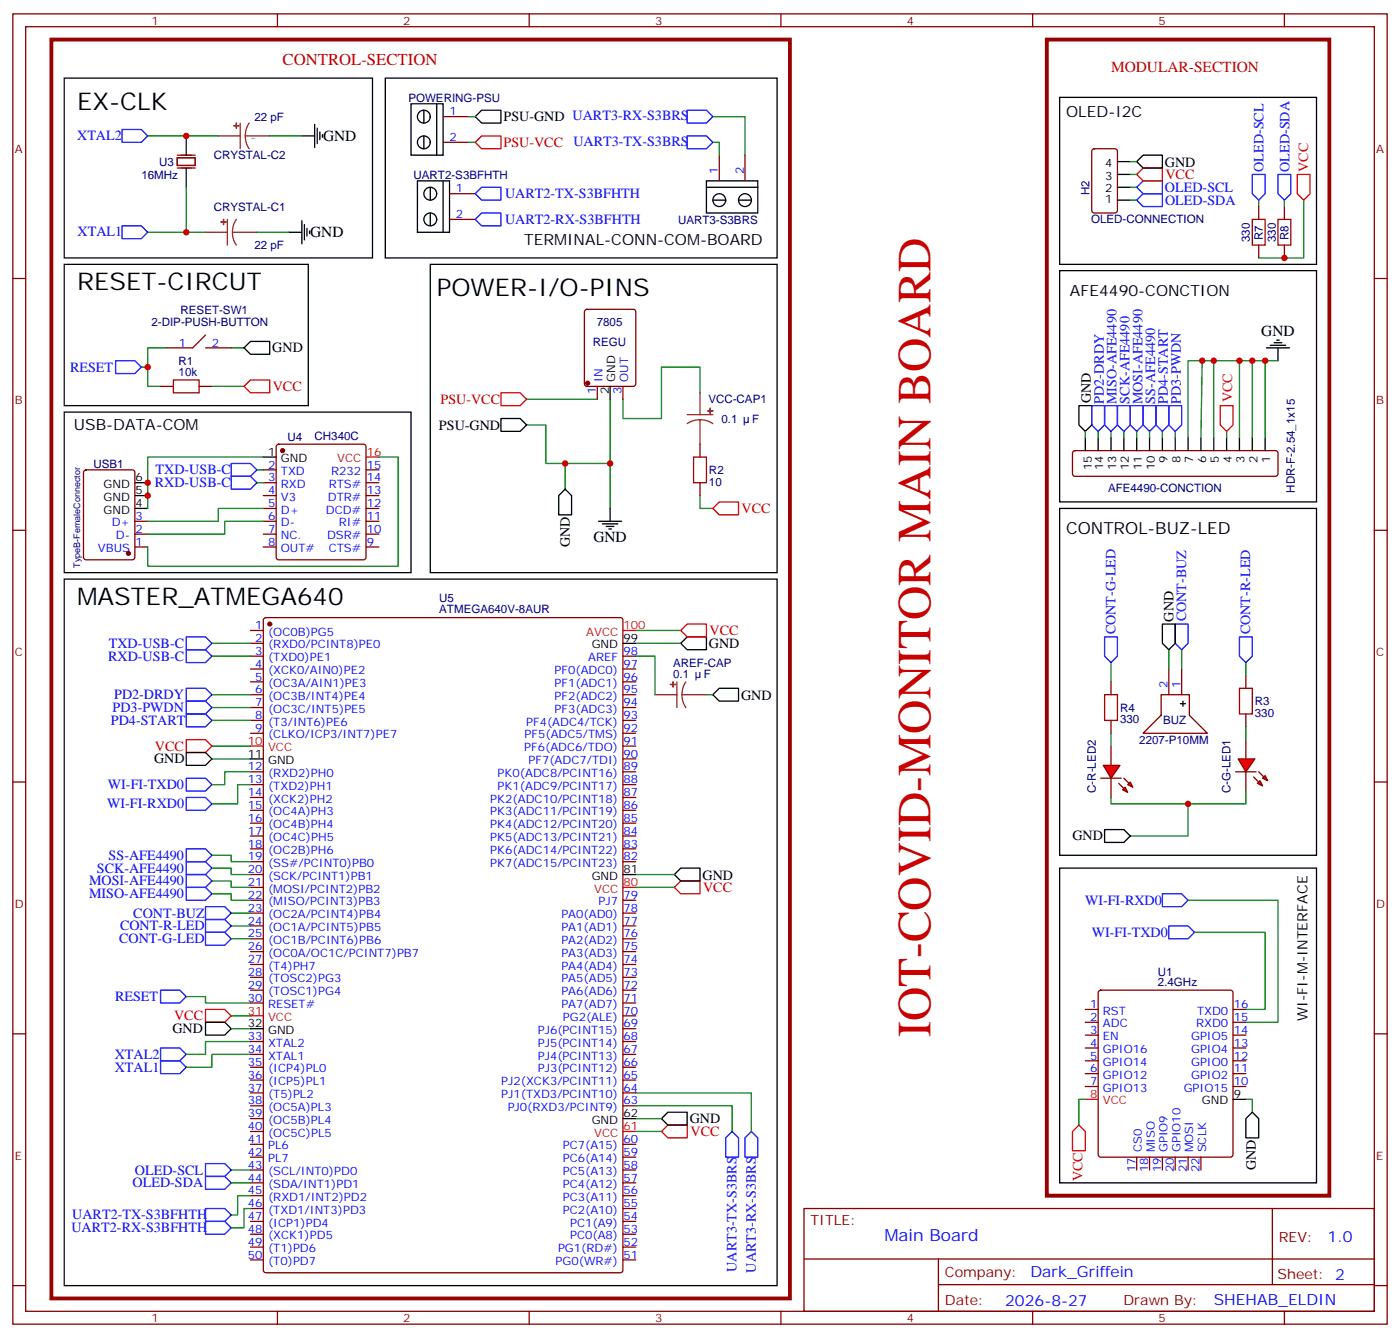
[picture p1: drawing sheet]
<svg xmlns="http://www.w3.org/2000/svg" width="385mm" height="367mm" viewBox="0 0 385 367" stroke-linecap="round" stroke-linejoin="round" font-family="sans-serif">
<g fill="none" stroke="#870000" stroke-width=".35">
<path d="M3.5 3.8h377.5v359.8h-377.5zM7.1 7.3h370.4v352.8h-370.4zM76.2 3.8v3.5M145.3 3.8v3.5M214.5 3.8v3.5M283.6 3.8v3.5M352.8 3.8v3.5M3.5 76.5h3.6M377.5 76.5h3.5M3.5 145.6h3.6M377.5 145.6h3.5M68.8 173.1h3.5"/>
<path d="M68.8 176.7h3.5M72.6 169.8l.4-.2h97.4a.71 .71 0 0 1 .7 .7l-.1 178.8-.6 .4h-97.4l-.5-.2-.2-.5v-178.5zM68.8 180.2h3.5M68.8 183.7h3.5M68.8 187.3h3.5M68.8 190.8h3.5M68.8 194.3h3.5M68.8 197.8h3.5M171.1 180.2h3.5M171.1 183.7h3.5M171.1 187.3h3.5M171.1 190.8h3.5"/>
<path d="M171.1 194.3h3.5M171.1 197.8h3.5M318.9 190.8h7.8v5.6l4.9 5h-17.6l4.9-5zM321 183.7v7.1M324.6 183.7v7.1M3.5 214.8h3.6M68.8 201.4h3.5M68.8 211.9h3.5M68.8 215.5h3.5M68.8 219h3.5M171.1 201.4h3.5M171.1 211.9h3.5"/>
<path d="M171.1 215.5h3.5M171.1 219h3.5M171.1 208.4h3.5M171.1 204.9h3.5M377.5 214.8h3.5M68.8 222.5h3.5M68.8 226.1h3.5M68.8 229.6h3.5M68.8 233.1h3.5M68.8 236.6h3.5M171.1 222.5h3.5M171.1 226.1h3.5"/>
<path d="M171.1 229.6h3.5M171.1 233.1h3.5M171.1 236.6h3.5M68.8 240.2h3.5M68.8 243.7h3.5M68.8 247.2h3.5M68.8 250.8h3.5M68.8 254.3h3.5M68.8 257.8h3.5M171.1 247.2h3.5M171.1 250.8h3.5M171.1 254.3h3.5"/>
<path d="M171.1 257.8h3.5M68.8 261.3h3.5M68.8 264.9h3.5M68.8 268.4h3.5M68.8 271.9h3.5M68.8 275.4h3.5M171.1 261.3h3.5M171.1 264.9h3.5M171.1 268.4h3.5M171.1 271.9h3.5M171.1 275.4h3.5M171.1 279h3.5"/>
<path d="M298.1 277.2h3.5M301.9 272.1l.4-.2h35.7a.71 .71 0 0 1 .7 .7v44.5l-.3 .5-.4 .2h-35.7l-.5-.3-.2-.4v-44.5zM338.7 277.2h3.5M3.5 283.9h3.6M68.8 286h3.5M68.8 289.6h3.5M68.8 293.1h3.5M68.8 296.6h3.5M171.1 286h3.5M171.1 289.6h3.5M171.1 293.1h3.5M171.1 296.6h3.5"/>
<path d="M171.1 282.5h3.5M298.1 280.7h3.5M298.1 284.3h3.5M298.1 287.8h3.5M298.1 291.3h3.5M298.1 294.9h3.5M298.1 298.4h3.5M338.7 280.7h3.5M338.7 284.3h3.5M338.7 287.8h3.5M338.7 291.3h3.5M338.7 294.9h3.5"/>
<path d="M338.7 298.4h3.5M377.5 283.9h3.5M68.8 300.1h3.5M68.8 303.7h3.5M68.8 307.2h3.5M68.8 310.7h3.5M68.8 314.3h3.5M68.8 317.8h3.5M171.1 300.1h3.5M171.1 303.7h3.5M171.1 314.3h3.5M171.1 317.8h3.5"/>
<path d="M312.2 317.8v3.5M315.7 317.8v3.5M319.3 317.8v3.5M322.8 317.8v3.5M326.3 317.8v3.5M329.8 317.8v3.5M68.8 321.3h3.5M68.8 324.8h3.5M68.8 328.4h3.5M68.8 331.9h3.5M68.8 335.4h3.5M68.8 338.9h3.5"/>
<path d="M171.1 321.3h3.5M171.1 324.8h3.5M171.1 328.4h3.5M171.1 331.9h3.5M171.1 335.4h3.5M171.1 338.9h3.5M220.8 331.9h156.7v28.2h-156.7zM349.5 331.9v20.9M3.5 353.1h3.6M68.8 342.5h3.5M68.8 346h3.5M171.1 342.5h3.5"/>
<path d="M171.1 346h3.5M220.9 345.7h156.4M257.8 352.8h119.5M257.8 345.7v14.2M377.5 353.1h3.5M76.2 360.1v3.5M145.3 360.1v3.5M214.5 360.1v3.5M283.6 360.1v3.5M352.8 360.1v3.5"/>
</g>
<g fill="none" stroke="#000" stroke-width=".35">
<path d="M17.6 21.4h84.7v49.4h-84.7zM51.2 37.3v5.3M82.9 37.3h3.5M86.4 34.1v6.4M87.1 35.2v4.2M87.8 36.3v2.1M88.5 37v.7M51.2 46.1v5.3M79.4 63.8h3.5M82.9 60.6v6.4M83.6 61.7v4.2M84.3 62.7v2.1"/>
<path d="M85 63.4v.7M17.6 159h195.8v194.1h-195.8zM171.1 176.7h3.5M187 176.7l1.7-1.8h5.3v3.5h-5.3zM195.8 190.8l1.8-1.8h5.2v3.5h-5.2zM324.2 193.3h1.4M324.9 192.5v1.5M51.2 206.7h5.2l1.8 1.7-1.8 1.8h-5.2zM68.8 208.4h3.5M171.1 240.2h3.5M185.2 240.2l1.8-1.8h5.3v3.5h-5.3zM56.4 280.7h5.3l1.8 1.8-1.8 1.8h-5.3z"/>
<path d="M68.8 282.5h3.5M171.1 307.2h3.5M181.7 307.2l1.7-1.8h5.3v3.6h-5.3zM338.7 301.9h3.5"/>
</g>
<path d="M33.5 35.6h5.3l1.8 1.7-1.8 1.8h-5.3zM33.5 62h5.3l1.8 1.8-1.8 1.7h-5.3zM51.2 174.9h5.2l1.8 1.8-1.8 1.7h-5.2zM51.2 178.4h5.2l1.8 1.8-1.8 1.8h-5.2zM44.1 271.9h5.3l1.8 1.8-1.8 1.7h-5.3zM44.1 287.8h5.3l1.8 1.8-1.8 1.7h-5.3zM44.1 291.3h5.3l1.8 1.8-1.8 1.8h-5.3z" fill="none" stroke="#00f" stroke-width=".35"/>
<path d="M171.1 173.1h3.5M187 173.1l1.7-1.7h5.3v3.5h-5.3zM51.2 203.1h5.2l1.8 1.8-1.8 1.8h-5.2zM68.8 204.9h3.5M171.1 243.7h3.5M185.2 243.7l1.8-1.8h5.3v3.6h-5.3zM56.4 277.2h5.3l1.8 1.8-1.8 1.7h-5.3zM68.8 279h3.5M171.1 310.7h3.5M181.7 310.7l1.7-1.7h5.3v3.5h-5.3zM298.1 301.9h3.5" fill="none" stroke="#f00" stroke-width=".35"/>
<g fill="none" stroke="#008700" stroke-width=".35">
<path d="M40.6 37.3h19.4M74.1 37.3h8.8M51.2 51.4v12.4h-10.6M51.2 63.8h5.2M70.6 63.8h8.8M58.2 176.7h10.6M174.6 176.7h12.4M174.6 173.1h12.4M58.2 180.2h10.6M174.6 180.2h5.3v10.6M58.2 204.9h10.6M58.2 208.4h10.6"/>
<path d="M174.6 243.7h10.6M174.6 240.2h10.6M51.2 273.7h5.2v1.7h12.4M63.5 279h5.3M63.5 282.5h5.3M68.8 286h-12.4v3.6h-5.2M68.8 289.6h-10.6v3.5h-7M174.6 310.7h7.1M174.6 307.2h7.1"/>
</g>
<g fill="none" stroke="#8c2424" stroke-width=".35">
<path d="M60 37.3h6M66 33.8v7.1M67.4 37.3l.2 1.9 .8 1.7M67.4 37.3h6.7M68.4 33.8l-.8 1.7-.2 1.8M56.4 63.8h6M62.4 60.3v7M63.9 63.8l.2 1.8 .8 1.7M63.9 63.8h6.7M64.9 60.3l-.8 1.6-.2 1.9M179.9 190.8h6M185.9 187.3v7"/>
<path d="M187.3 190.8l.3 1.8 .8 1.7M187.3 190.8h6.7M188.4 187.3l-.8 1.6-.3 1.9"/>
</g>
<g fill="#8c2424" stroke="#8c2424" stroke-width=".35">
<path d="M184.9 187.3v1.4z"/>
<path d="M184.1 188h1.5z"/>
<path d="M64.9 33.8v1.4z"/>
<path d="M64.2 34.5h1.4z"/>
<path d="M61.4 60.3v1.4z"/>
<path d="M60.7 61h1.4z"/>
</g>
<path d="M48.7 43.3h4.9v2.1h-4.9zM48.7 42.6h4.9M48.7 46.1h4.9" fill="none" stroke="#871200" stroke-width=".35"/>
<circle cx="74.1" cy="171.4" r=".53" fill="#870000" stroke="#870000" stroke-width=".35"/>
<g fill="#f00" stroke="#870000" stroke-width=".35">
<path d="M340.1 208.4h4.6l-2.5 3.5z"/>
<path d="M339.4 211.9h5.6z"/>
</g>
<g fill="#870000" stroke="#870000" stroke-width=".35">
<path d="M345.7 211.9l1.4 1.5z"/>
<path d="M344.3 213.4l1.4 1.4z"/>
</g>
<g fill="#f00" stroke="#870000" stroke-width=".35">
<path d="M346.8 213.7l.7-.7 .7 1.4z"/>
<path d="M345.4 215.1l.7-.7 .7 1.4z"/>
</g>
<path d="M342.2 203.1v5.3M342.2 211.9v5.3" fill="none" stroke="#870000" stroke-width=".35"/>
<g fill="#f00" stroke="#870000" stroke-width=".35">
<path d="M303 210.2h4.6l-2.4 3.5z"/>
<path d="M302.3 213.7h5.7z"/>
</g>
<g fill="#870000" stroke="#870000" stroke-width=".35">
<path d="M308.7 213.7l1.4 1.4z"/>
<path d="M307.3 215.1l1.4 1.4z"/>
</g>
<g fill="#f00" stroke="#870000" stroke-width=".35">
<path d="M309.7 215.5l.7-.7 .7 1.4z"/>
<path d="M308.3 216.9l.7-.7 .7 1.4z"/>
</g>
<g fill="none" stroke="#870000" stroke-width=".35">
<path d="M121.7 39.1h7.1M121.7 32h7.1M123.5 53.2h7M197.6 42.6v7.1M204.6 42.6v7.1M300.1 41.1l.5-.2h5.6a.71 .71 0 0 1 .7 .7v16.5l-.7 .4h-5.6l-.5-.2-.2-.5v-16.2zM345.7 56.7v3.6M352.8 56.7v3.6M123.5 60.3h7M345.7 67.3v3.5M352.8 67.3v3.5M56.4 92l-3.5 3.5h-7"/>
<path d="M56.4 95.5h7.1M160.7 85.2l.5-.3h12.7a.71 .71 0 0 1 .7 .8v20l-.7 .4h-12.7l-.5-.2-.2-.5v-19.7zM44.1 106.1h3.5M54.7 106.1h3.5M164 106.1v3.5M171.1 106.1v3.5M23.2 129.3l.4-.3h12.7a.71 .71 0 0 1 .7 .8v23.5l-.7 .4h-12.7l-.5-.2-.2-.5v-23.2zM72.3 129h3.5M72.3 132.6h3.5M72.3 136.1h3.5M72.3 139.6h3.5M76.1 122.2l.5-.2h23.2a.71 .71 0 0 1 .7 .7v30.3l-.2 .5-.5 .2h-23.2l-.5-.2-.3-.5v-30.3z"/>
<path d="M100.5 129h3.6M100.5 132.6h3.6M100.5 136.1h3.6M100.5 139.6h3.6M192.3 122v3.5M192.3 132.6v3.5M294.8 124l.5-.2h55a.71 .71 0 0 1 .7 .7v5.6l-.2 .5-.5 .2h-55l-.5-.2-.2-.5v-5.6zM37 143.2h3.6M37 146.7h3.6M37 150.2h3.6M72.3 143.2h3.5M72.3 146.7h3.5"/>
<path d="M72.3 150.2h3.5M100.5 143.2h3.6M100.5 146.7h3.6M100.5 150.2h3.6M305.2 187.3v3.5M305.2 197.8v3.6M342.2 185.5v3.5M342.2 196.1v3.5M305.2 204.9v5.3M305.2 213.7v5.3"/>
</g>
<g fill="none" stroke="#00f" stroke-width=".35">
<path d="M188.7 30.3h5.3l1.8 1.7-1.8 1.8h-5.3zM188.7 37.3h5.3l1.8 1.8-1.8 1.8h-5.3zM132.3 58.5h5.3v3.5h-5.3l-1.8-1.7zM132.3 51.4h5.3v3.6h-5.3l-1.8-1.8zM312.2 51.4l1.8-1.7h5.3v3.5h-5.3zM312.2 55l1.8-1.8h5.3v3.5h-5.3zM344 47.9h3.5v5.3l-1.8 1.8-1.7-1.8zM351 47.9h3.5v5.3l-1.7 1.8-1.8-1.8zM31.7 99.1h5.3l1.8 1.7-1.8 1.8h-5.3zM299.9 111.4h3.5v5.3l-1.8 1.8-1.7-1.8zM303.4 111.4h3.5v5.3l-1.7 1.8-1.8-1.8zM306.9 111.4h3.5v5.3l-1.7 1.8-1.8-1.8z"/>
<path d="M310.4 111.4h3.6v5.3l-1.8 1.8-1.8-1.8zM314 111.4h3.5v5.3l-1.8 1.8-1.7-1.8zM317.5 111.4h3.5v5.3l-1.7 1.8-1.8-1.8zM321 111.4h3.6v5.3l-1.8 1.8-1.8-1.8zM63.5 127.3h5.3l1.8 1.7-1.8 1.8h-5.3zM63.5 130.8h5.3l1.8 1.8-1.8 1.7h-5.3zM303.4 174.9h3.5v5.3l-1.7 1.8-1.8-1.8zM322.8 171.4h3.5v5.3l-1.7 1.7-1.8-1.7zM340.4 174.9h3.6v5.3l-1.8 1.8-1.8-1.8zM51.2 189h5.2l1.8 1.8-1.8 1.8h-5.2zM51.2 192.5h5.2l1.8 1.8-1.8 1.8h-5.2zM51.2 196.1h5.2l1.8 1.7-1.8 1.8h-5.2z"/>
<path d="M51.2 213.7h5.2l1.8 1.8-1.8 1.7h-5.2zM51.2 219h5.2l1.8 1.8-1.8 1.7h-5.2zM51.2 233.1h5.2l1.8 1.8-1.8 1.7h-5.2zM51.2 236.6h5.2l1.8 1.8-1.8 1.8h-5.2zM51.2 240.2h5.2l1.8 1.7-1.8 1.8h-5.2zM51.2 243.7h5.2l1.8 1.8-1.8 1.7h-5.2zM56.4 249h5.3l1.8 1.8-1.8 1.7h-5.3zM56.4 252.5h5.3l1.8 1.8-1.8 1.7h-5.3zM56.4 256h5.3l1.8 1.8-1.8 1.8h-5.3zM319.3 245.5h5.3l1.7 1.7-1.7 1.8h-5.3zM321 254.3h5.3l1.8 1.7-1.8 1.8h-5.3zM56.4 319.5h5.3l1.8 1.8-1.8 1.8h-5.3z"/>
<path d="M201.1 310.7l1.7 1.8v5.3h-3.5v-5.3zM206.4 310.7l1.7 1.8v5.3h-3.5v-5.3zM56.4 323.1h5.3l1.8 1.7-1.8 1.8h-5.3zM56.4 335.4h5.3l1.8 1.8-1.8 1.7h-5.3zM56.4 331.9h5.3l1.8 1.8-1.8 1.7h-5.3z"/>
</g>
<g fill="none" stroke="#008700" stroke-width=".35">
<path d="M128.8 39.1h1.7M128.8 32h1.7M195.8 39.1h1.8v3.5M195.8 32h8.8v10.6M310.4 55h1.8M310.4 51.4h1.8M310.4 47.9h1.8M310.4 44.4h1.8M345.7 55v1.7M352.8 55v1.7M358.1 55v15.8h-12.4M45.9 95.5h-5.3v5.3h-1.8"/>
<path d="M63.5 95.5h3.5M330.2 99.1l-.4 21.1M333.4 99.1v21.1M340.4 99.1v21.1M344 99.1v21.1M347.5 99.1v21.1M351 99.1h-24.7v21.1M40.6 100.8v5.3h3.5M58.2 106.1h8.8M144.6 116.7h5.3v10.6h5.3M144.6 109.6h19.4M167.6 109.6v30"/>
<path d="M192.3 107.9v-7.1h-10.6v14.1h-10.6v-5.3M298.1 118.5v1.7M301.6 118.5v1.7M305.2 118.5v1.7M308.7 118.5v1.7M312.2 118.5v1.7M315.7 118.5v1.7M319.3 118.5v1.7M322.8 118.5v1.7M336.9 118.5v1.7M70.6 132.6h1.7M70.6 129h1.7"/>
<path d="M72.3 139.6h-12.3v3.6h-19.4M72.3 125.5h-31.7v14.1M104.1 125.5h5.3v30h-68.8v-5.3M167.6 127.3h-12.4v7M192.3 136.1v3.5h3.5M72.3 143.2h-10.6v3.5h-21.1M321 178.4v5.3M324.6 178.4v5.3M58.2 190.8h10.6M58.2 194.3h10.6M58.2 197.8h10.6M194 190.8h1.8"/>
<path d="M305.2 182v5.3M342.2 182v3.5M342.2 199.6v3.5M68.8 215.5h-3.5v5.3h-7.1M68.8 211.9h-7.1v3.6h-3.5M305.2 219v1.8h21.1M305.2 201.4v3.5M342.2 217.2v3.6h-15.9v8.8h-15.9M58.2 238.4h5.3v1.8h5.3M58.2 234.9h5.3v1.7h5.3M58.2 245.5h5.3v1.7h5.3M58.2 241.9h5.3v1.8h5.3"/>
<path d="M63.5 250.8h5.3M63.5 254.3h5.3M63.5 257.8h5.3M326.3 247.2h24.7v33.5h-8.8M328.1 256h19.4v21.2h-5.3M174.6 300.1h31.8v10.6M174.6 303.7h26.5v7M298.1 301.9h-1.8v7.1M342.2 301.9h1.8v3.5M63.5 321.3h5.3M63.5 324.8h5.3M68.8 331.9h-1.8v5.3h-3.5"/>
<path d="M68.8 328.4h-3.5v5.3h-1.8"/>
</g>
<path d="M344 60.3h3.5v7h-3.5zM351 60.3h3.5v7h-3.5zM47.6 104.4h7.1v3.5h-7.1zM190.5 125.5h3.5v7.1h-3.5zM303.4 190.8h3.5v7h-3.5zM340.4 189h3.6v7.1h-3.6z" fill="none" stroke="#a10000" stroke-width=".35"/>
<g fill="none" stroke="#000" stroke-width=".35">
<path d="M105.8 21.4h107.6v49.4h-107.6zM112.9 28.5h8.8v14.1h-8.8zM116.4 30.3v3.5M116.4 37.3v3.6M119.9 28.5v14.1M132.3 30.3h5.3v3.5h-5.3l-1.8-1.8zM291 26.7h70.6v45.9h-70.6zM114.7 49.7h8.8v14.1h-8.8zM118.2 51.4v3.6M118.2 58.5v3.5M121.7 49.7v14.1M194 49.7h14.1v8.8h-14.1z"/>
<path d="M194 51.4h14.1M195.8 55h3.5M202.8 55h3.6M306.9 55h3.5M306.9 51.4h3.5M306.9 47.9h3.5M306.9 44.4h3.5M314 42.6h5.3v3.5h-5.3l-1.8-1.7zM17.6 72.6h67.1v38.8h-67.1zM118.2 72.6h95.2v84.7h-95.2zM291 74.3h70.6v63.5h-70.6zM68.8 93.8h5.3v3.5h-5.3l-1.8-1.8z"/>
<path d="M347.8 95.5h6.4M348.9 94.8h4.2M350 94.1h2.1M350.7 93.4h.7M351 95.5v3.6M17.6 113.2h95.3v44.1h-95.3zM137.6 114.9h5.3l1.7 1.8-1.7 1.8h-5.3zM167.6 106.1v3.5M296.3 111.4h3.6v5.3l-1.8 1.8-1.8-1.8zM37 132.6h3.6M37 136.1h3.6M37 139.6h3.6"/>
<path d="M72.3 125.5h3.5M155.2 134.3l1.8 1.8v5.3h-3.5v-5.3zM167.6 139.6v3.6M291 139.6h70.6v95.3h-70.6zM298.1 120.2v3.6M301.6 120.2v3.6M305.2 120.2v3.6M308.7 120.2v3.6M312.2 120.2v3.6M315.7 120.2v3.6M319.3 120.2v3.6M322.8 120.2v3.6"/>
<path d="M326.3 120.2v3.6M329.8 120.2v3.6M333.4 120.2v3.6M336.9 120.2v3.6M340.4 120.2v3.6M344 120.2v3.6M347.5 120.2v3.6M164.4 143.2h6.3M165.5 143.9h4.2M166.5 144.6h2.1M167.2 145.3h.7M319.3 171.4h3.5v5.3l-1.8 1.7-1.7-1.7z"/>
<path d="M291 238.4h70.6v86.4h-70.6zM303.4 227.8h5.3l1.7 1.8-1.7 1.8h-5.3zM344 305.4l1.7 1.8v5.3h-3.5v-5.3z"/>
<circle cx="116.4" cy="39.1" r="1.76"/>
<circle cx="116.4" cy="32" r="1.76"/>
<circle cx="118.2" cy="53.2" r="1.76"/>
<circle cx="197.6" cy="55" r="1.76"/>
<circle cx="204.6" cy="55" r="1.76"/>
<circle cx="118.2" cy="60.3" r="1.76"/>
</g>
<path d="M130.5 39.1l1.8-1.8h5.3v3.6h-5.3zM314 46.1h5.3v3.6h-5.3l-1.8-1.8zM356.3 47.9h3.5v5.3l-1.7 1.8-1.8-1.8zM67 106.1l1.8-1.7h5.3v3.5h-5.3zM137.6 107.9h5.3l1.7 1.7-1.7 1.8h-5.3zM335.1 111.4h3.6v5.3l-1.8 1.8-1.8-1.8zM100.5 125.5h3.6M195.8 139.6l1.8-1.7h5.2v3.5h-5.2zM296.3 309l1.8 1.7v5.3h-3.5v-5.3z" fill="none" stroke="#f00" stroke-width=".35"/>
<path d="M188.7 113.9h7.1M192.3 115.3l-1.9 .2-1.7 .8M192.3 115.3l1.8 .2 1.7 .8M192.3 107.9v6M192.3 115.3v6.7" fill="none" stroke="#8c2424" stroke-width=".35"/>
<g fill="#8c2424" stroke="#8c2424" stroke-width=".35">
<path d="M194.4 112.8l1.4 .1z"/>
<path d="M195.1 112.1v1.4z"/>
</g>
<g fill="#870000" stroke="#870000" stroke-width=".35">
<circle cx="77.6" cy="123.8" r=".53"/>
<circle cx="35.3" cy="152" r=".53"/>
<circle cx="161.4" cy="105.2" r=".53"/>
</g>
<path d="M14.1 10.9h202.9v345.7h-202.9zM287.5 10.9h77.6v317.5h-77.6z" fill="none" stroke="#900" stroke-width="1.1"/>
<g fill="#c00">
<circle cx="51.2" cy="63.8" r=".88"/>
<circle cx="326.3" cy="220.8" r=".88"/>
<circle cx="40.6" cy="100.8" r=".88"/>
<circle cx="155.2" cy="127.3" r=".88"/>
<circle cx="167.6" cy="127.3" r=".88"/>
<circle cx="40.6" cy="136.1" r=".88"/>
<circle cx="40.6" cy="132.6" r=".88"/>
<circle cx="340.4" cy="99.1" r=".88"/>
<circle cx="347.5" cy="99.1" r=".88"/>
<circle cx="330.2" cy="99.1" r=".88"/>
<circle cx="333.4" cy="99.1" r=".88"/>
<circle cx="344" cy="99.1" r=".88"/>
<circle cx="51.2" cy="37.3" r=".88"/>
<circle cx="352.8" cy="70.8" r=".88"/>
</g>
<text font-size="13.1" fill="#c00" x="255.6" y="284.8" transform="rotate(-90 255.6 284.8)">IOT-COVID-MONITOR MAIN BOARD</text>
<g font-size="6.7">
<text x="21.2" y="30.3">EX-CLK</text>
<text x="21.2" y="79.7">RESET-CIRCUT</text>
<text x="119.9" y="81.4">POWER-I/O-PINS</text>
<text x="21.2" y="166.1">MASTER_ATMEGA640</text>
</g>
<text font-size="4.6" fill="#c00" x="77.6" y="17.9">CONTROL-SECTION</text>
<text font-size="4.6" x="292.8" y="146.7">CONTROL-BUZ-LED</text>
<text font-size="4.6" fill="#00f" x="242.9" y="340.9">Main Board</text>
<text font-size="4.2" fill="#c00" x="305.2" y="19.7">MODULAR-SECTION</text>
<g font-size="4.2">
<text x="292.8" y="32">OLED-I2C</text>
<text x="88.7" y="38.7">GND</text>
<text x="85.2" y="65.2">GND</text>
<text x="144" y="67.2">TERMINAL-CONN-COM-BOARD</text>
<text x="293.9" y="81.3">AFE4490-CONCTION</text>
<text x="346.4" y="92.3">GND</text>
<text x="20.3" y="118.2">USB-DATA-COM</text>
<text x="163" y="148.8">GND</text>
</g>
<g font-size="4.2" fill="#00f">
<text x="364.6" y="341.2">1.0</text>
<text x="283" y="350.7">Dark_Griffein</text>
<text x="276.1" y="358.5">2026-8-27</text>
<text x="333.4" y="358.4">SHEHAB_ELDIN</text>
</g>
<g font-size="3.9">
<text x="138.3" y="33.2">PSU-GND UART3-RX-S3BRS</text>
<text x="319.9" y="45.7">GND</text>
<text x="74.8" y="96.7">GND</text>
<text x="299.6" y="110.7" transform="rotate(-90 299.6 110.7)">GND</text>
<text x="120.6" y="118">PSU-GND</text>
<text x="156.5" y="150.3" transform="rotate(-90 156.5 150.3)">GND</text>
<text x="322.4" y="170.7" transform="rotate(-90 322.4 170.7)">GND</text>
<text x="194.7" y="178">GND</text>
<text x="203.5" y="192.1">GND</text>
<text x="42.3" y="209.5">GND</text>
<text x="294.6" y="230.7">GND</text>
<text x="192.9" y="241.5">GND</text>
<text x="359.1" y="280.4" transform="rotate(-90 359.1 280.4)">WI-FI-M-INTERFACE</text>
<text x="47.4" y="283.8">GND</text>
<text x="189.4" y="308.4">GND</text>
<text x="344.9" y="321.4" transform="rotate(-90 344.9 321.4)">GND</text>
</g>
<g font-size="3.9" fill="#00f">
<text x="21.2" y="38.5">XTAL2</text>
<text x="157.5" y="40.1">UART3-TX-S3BRS</text>
<text x="347" y="47.2" transform="rotate(-90 347 47.2)">OLED-SCL</text>
<text x="354.2" y="47.2" transform="rotate(-90 354.2 47.2)">OLED-SDA</text>
<text x="320" y="52.7">OLED-SCL</text>
<text x="138.7" y="54.4">UART2-TX-S3BFHTH</text>
<text x="320" y="56.4">OLED-SDA</text>
<text x="21.3" y="64.9">XTAL1</text>
<text x="138.7" y="61.5">UART2-RX-S3BFHTH</text>
<text x="19.2" y="102.1">RESET</text>
<text x="303.2" y="110.9" transform="rotate(-90 303.2 110.9)">PD2-DRDY</text>
<text x="306.7" y="111" transform="rotate(-90 306.7 111)">MISO-AFE4490</text>
<text x="310.2" y="110.8" transform="rotate(-90 310.2 110.8)">SCK-AFE4490</text>
<text x="313.8" y="111" transform="rotate(-90 313.8 111)">MOSI-AFE4490</text>
<text x="317.3" y="110.8" transform="rotate(-90 317.3 110.8)">SS-AFE4490</text>
<text x="320.8" y="110.9" transform="rotate(-90 320.8 110.9)">PD4-START</text>
<text x="324.3" y="110.9" transform="rotate(-90 324.3 110.9)">PD3-PWDN</text>
<text x="42.7" y="130.3">TXD-USB-C</text>
<text x="42.5" y="133.8">RXD-USB-C</text>
<text x="325.8" y="170.7" transform="rotate(-90 325.8 170.7)">CONT-BUZ</text>
<text x="29.9" y="177.9">TXD-USB-C</text>
<text x="306.4" y="174.2" transform="rotate(-90 306.4 174.2)">CONT-G-LED</text>
<text x="343.4" y="174.2" transform="rotate(-90 343.4 174.2)">CONT-R-LED</text>
<text x="29.7" y="181.4">RXD-USB-C</text>
<text x="30.9" y="195.6">PD3-PWDN</text>
<text x="31.4" y="192">PD2-DRDY</text>
<text x="30.5" y="199.1">PD4-START</text>
<text x="29.6" y="216.7">WI-FI-TXD0</text>
<text x="29.5" y="222">WI-FI-RXD0</text>
<text x="26.6" y="239.6">SCK-AFE4490</text>
<text x="29.8" y="236.1">SS-AFE4490</text>
<text x="24.4" y="243.2">MOSI-AFE4490</text>
<text x="24.4" y="246.7">MISO-AFE4490</text>
<text x="298" y="248.4">WI-FI-RXD0</text>
<text x="33" y="255.5">CONT-R-LED</text>
<text x="36.6" y="252">CONT-BUZ</text>
<text x="299.9" y="257.3">WI-FI-TXD0</text>
<text x="32.7" y="259.1">CONT-G-LED</text>
<text x="31.6" y="274.9">RESET</text>
<text x="31.5" y="290.8">XTAL2</text>
<text x="31.5" y="294.3">XTAL1</text>
<text x="37.1" y="322.6">OLED-SCL</text>
<text x="36.4" y="326.1">OLED-SDA</text>
<text x="19.8" y="334.9">UART2-TX-S3BFHTH</text>
<text x="19.6" y="338.4">UART2-RX-S3BFHTH</text>
<text x="202.3" y="349.3" transform="rotate(-90 202.3 349.3)">UART3-TX-S3BRS</text>
<text x="207.6" y="349.5" transform="rotate(-90 207.6 349.5)">UART3-RX-S3BRS</text>
</g>
<g font-size="3.9" fill="#f00">
<text x="138.3" y="40.4">PSU-VCC</text>
<text x="359.3" y="47.2" transform="rotate(-90 359.3 47.2)">VCC</text>
<text x="320.1" y="49.3">VCC</text>
<text x="74.9" y="107.5">VCC</text>
<text x="121" y="110.8">PSU-VCC</text>
<text x="338.4" y="110.5" transform="rotate(-90 338.4 110.5)">VCC</text>
<text x="203.7" y="141">VCC</text>
<text x="194.9" y="174.5">VCC</text>
<text x="42.5" y="206.1">VCC</text>
<text x="193.1" y="245.1">VCC</text>
<text x="47.8" y="280.2">VCC</text>
<text x="189.7" y="312">VCC</text>
<text x="297.3" y="324.4" transform="rotate(-90 297.3 324.4)">VCC</text>
</g>
<g font-size="3.9" fill="#800">
<text x="222.6" y="336.5">TITLE:</text>
<text x="351.2" y="341.2">REV:</text>
<text x="259.5" y="350.7">Company:</text>
<text x="350.9" y="351.3">Sheet: 2</text>
<text x="259.5" y="358.4">Date:</text>
<text x="308.5" y="358.4">Drawn By:</text>
</g>
<g font-size="3.2" fill="#800">
<text x="41.6" y="6.8">1</text>
<text x="110.8" y="6.8">2</text>
<text x="179.9" y="6.8">3</text>
<text x="249.1" y="6.8">4</text>
<text x="318.2" y="6.8">5</text>
<text x="4.1" y="41.9">A</text>
<text x="378" y="41.9">A</text>
<text x="4.1" y="111.1">B</text>
<text x="378" y="111.1">B</text>
<text x="4.1" y="180.2">C</text>
<text x="378" y="180.2">C</text>
<text x="4.1" y="249.3">D</text>
<text x="378" y="249.3">D</text>
<text x="4.1" y="318.5">E</text>
<text x="378" y="318.5">E</text>
<text x="41.6" y="363.1">1</text>
<text x="110.8" y="363.1">2</text>
<text x="179.9" y="363.1">3</text>
<text x="249.1" y="363.1">4</text>
<text x="318.2" y="363.1">5</text>
</g>
<g font-size="3.2" fill="#000080">
<text x="112.2" y="27.9">POWERING-PSU</text>
<text x="69.9" y="33.2">22 pF</text>
<text x="43.8" y="45.6">U3</text>
<text x="58.7" y="43.8">CRYSTAL-C2</text>
<text x="38.9" y="49.1">16MHz</text>
<text x="113.6" y="49.1">UART2-S3BFHTH</text>
<text x="299.2" y="53.5" transform="rotate(-90 299.2 53.5)">H2</text>
<text x="58.7" y="57.9">CRYSTAL-C1</text>
<text x="186.2" y="61.4">UART3-S3BRS</text>
<text x="299.7" y="61.4">OLED-CONNECTION</text>
<text x="346.9" y="65.9" transform="rotate(-90 346.9 65.9)">R7</text>
<text x="353.9" y="65.9" transform="rotate(-90 353.9 65.9)">R8</text>
<text x="69.9" y="68.5">22 pF</text>
<text x="343.3" y="66.5" transform="rotate(-90 343.3 66.5)">330</text>
<text x="350.4" y="66.5" transform="rotate(-90 350.4 66.5)">330</text>
<text x="41.6" y="89.7">2-DIP-PUSH-BUTTON</text>
<text x="49.6" y="86.1">RESET-SW1</text>
<text x="163.9" y="89.6">7805</text>
<text x="162.8" y="94.9">REGU</text>
<text x="49.1" y="100.2">R1</text>
<text x="49.1" y="103.3">10k</text>
<text x="194.6" y="110.8">VCC-CAP1</text>
<text x="198.1" y="116">0.1</text>
<text x="206.6" y="116">F</text>
<text x="78.9" y="121.2">U4</text>
<text x="86.4" y="120.9">CH340C</text>
<text x="25.7" y="128.4">USB1</text>
<text x="194.7" y="130.2">R2</text>
<text x="194.7" y="133.3">10</text>
<text x="304.3" y="135.1">AFE4490-CONCTION</text>
<text x="355.7" y="135.3" transform="rotate(-90 355.7 135.3)">HDR-F-2.54_1x15</text>
<text x="120.6" y="165.2">U5</text>
<text x="120.6" y="168.5">ATMEGA640V-8AUR</text>
<text x="184.9" y="183.1">AREF-CAP</text>
<text x="184.9" y="186.2">0.1</text>
<text x="193.3" y="186.2">F</text>
<text x="307.6" y="195.4">R4</text>
<text x="344.7" y="196.9">330</text>
<text x="344.7" y="193.7">R3</text>
<text x="307.6" y="198.7">330</text>
<text x="319.5" y="199">BUZ</text>
<text x="312.9" y="204.2">2207-P10MM</text>
<text x="301" y="217.8" transform="rotate(-90 301 217.8)">C-R-LED2</text>
<text x="338" y="217.9" transform="rotate(-90 338 217.9)">C-G-LED1</text>
<text x="318" y="267.9">U1</text>
<text x="318" y="270.9">2.4GHz</text>
</g>
<g font-size="3.2" fill="#00f">
<text x="123.5" y="31.7">1</text>
<text x="123.5" y="38.7">2</text>
<text x="197.2" y="47.9" transform="rotate(-90 197.2 47.9)">1</text>
<text x="204.3" y="47.9" transform="rotate(-90 204.3 47.9)">2</text>
<text x="125.2" y="52.8">1</text>
<text x="125.2" y="59.9">2</text>
<text x="49.1" y="95.2">1</text>
<text x="58.2" y="95.2">2</text>
<text x="165.5" y="104.8" transform="rotate(-90 165.5 104.8)">IN</text>
<text x="172.5" y="104.8" transform="rotate(-90 172.5 104.8)">OUT</text>
<text x="163.7" y="108.3" transform="rotate(-90 163.7 108.3)">1</text>
<text x="170.7" y="108.3" transform="rotate(-90 170.7 108.3)">3</text>
<text x="73.7" y="128.7">2</text>
<text x="77.2" y="130.5">TXD</text>
<text x="91" y="130.5">R232</text>
<text x="100.7" y="128.7">15</text>
<text x="73.7" y="132.2">3</text>
<text x="73.7" y="135.7">4</text>
<text x="77.2" y="134">RXD</text>
<text x="77.2" y="137.5">V3</text>
<text x="90" y="137.5">DTR#</text>
<text x="90.3" y="134">RTS#</text>
<text x="100.7" y="135.7">13</text>
<text x="100.7" y="132.2">14</text>
<text x="37.2" y="142.8">3</text>
<text x="73.7" y="139.3">5</text>
<text x="73.7" y="142.8">6</text>
<text x="77.2" y="141">D+</text>
<text x="89.5" y="141">DCD#</text>
<text x="100.7" y="142.8">11</text>
<text x="100.7" y="139.3">12</text>
<text x="30.7" y="144.6">D+</text>
<text x="31.8" y="148.1">D-</text>
<text x="37.2" y="146.3">2</text>
<text x="37.2" y="149.9">1</text>
<text x="73.7" y="146.3">7</text>
<text x="73.7" y="149.9">8</text>
<text x="77.2" y="144.6">D-</text>
<text x="77.2" y="148.1">NC.</text>
<text x="89.8" y="148.1">DSR#</text>
<text x="93.1" y="144.6">RI#</text>
<text x="100.7" y="149.9">9</text>
<text x="100.7" y="146.3">10</text>
<text x="26.9" y="151.6">VBUS</text>
<text x="77.2" y="151.6">OUT#</text>
<text x="90.3" y="151.6">CTS#</text>
<text x="70.1" y="172.8">1</text>
<text x="70.1" y="176.3">2</text>
<text x="70.1" y="179.8">3</text>
<text x="73.6" y="174.6">(OC0B)PG5</text>
<text x="73.6" y="178.1">(RXD0/PCINT8)PE0</text>
<text x="171.3" y="179.8">98</text>
<text x="70.1" y="183.4">4</text>
<text x="73.6" y="181.6">(TXD0)PE1</text>
<text x="73.6" y="185.1">(XCK0/AIN0)PE2</text>
<text x="152.3" y="185.1">PF0(ADC0)</text>
<text x="161.6" y="181.6">AREF</text>
<text x="171.3" y="183.4">97</text>
<text x="70.1" y="186.9">5</text>
<text x="70.1" y="190.4">6</text>
<text x="73.6" y="188.7">(OC3A/AIN1)PE3</text>
<text x="152.3" y="188.7">PF1(ADC1)</text>
<text x="171.3" y="190.4">95</text>
<text x="171.3" y="186.9">96</text>
<text x="320.7" y="189" transform="rotate(-90 320.7 189)">2</text>
<text x="324.2" y="189" transform="rotate(-90 324.2 189)">1</text>
<text x="70.1" y="194">7</text>
<text x="70.1" y="197.5">8</text>
<text x="73.6" y="192.2">(OC3B/INT4)PE4</text>
<text x="73.6" y="195.7">(OC3C/INT5)PE5</text>
<text x="152.3" y="195.7">PF3(ADC3)</text>
<text x="152.3" y="192.2">PF2(ADC2)</text>
<text x="171.3" y="197.5">93</text>
<text x="171.3" y="194">94</text>
<text x="70.1" y="201">9</text>
<text x="73.6" y="199.2">(T3/INT6)PE6</text>
<text x="73.6" y="202.8">(CLKO/ICP3/INT7)PE7</text>
<text x="144.1" y="202.8">PF5(ADC5/TMS)</text>
<text x="144.5" y="199.2">PF4(ADC4/TCK)</text>
<text x="171.3" y="201">92</text>
<text x="144" y="206.3">PF6(ADC6/TDO)</text>
<text x="145.1" y="209.8">PF7(ADC7/TDI)</text>
<text x="171.3" y="208.1">90</text>
<text x="171.3" y="204.5">91</text>
<text x="68.1" y="211.6">12</text>
<text x="68.1" y="215.1">13</text>
<text x="73.6" y="213.4">(RXD2)PH0</text>
<text x="136.7" y="213.4">PK0(ADC8/PCINT16)</text>
<text x="171.3" y="215.1">88</text>
<text x="171.3" y="211.6">89</text>
<text x="68.1" y="218.7">14</text>
<text x="73.6" y="216.9">(TXD2)PH1</text>
<text x="73.6" y="220.4">(XCK2)PH2</text>
<text x="134.7" y="220.4">PK2(ADC10/PCINT18)</text>
<text x="136.7" y="216.9">PK1(ADC9/PCINT17)</text>
<text x="171.3" y="218.7">87</text>
<text x="68.1" y="222.2">15</text>
<text x="68.1" y="225.7">16</text>
<text x="73.6" y="223.9">(OC4A)PH3</text>
<text x="73.6" y="227.5">(OC4B)PH4</text>
<text x="134.7" y="227.5">PK4(ADC12/PCINT20)</text>
<text x="134.7" y="223.9">PK3(ADC11/PCINT19)</text>
<text x="171.3" y="225.7">85</text>
<text x="171.3" y="222.2">86</text>
<text x="68.1" y="229.2">17</text>
<text x="68.1" y="232.8">18</text>
<text x="73.6" y="231">(OC4C)PH5</text>
<text x="134.7" y="231">PK5(ADC13/PCINT21)</text>
<text x="171.3" y="232.8">83</text>
<text x="171.3" y="229.2">84</text>
<text x="68.1" y="236.3">19</text>
<text x="68.1" y="239.8">20</text>
<text x="73.6" y="234.5">(OC2B)PH6</text>
<text x="73.6" y="238.1">(SS#/PCINT0)PB0</text>
<text x="134.7" y="238.1">PK7(ADC15/PCINT23)</text>
<text x="134.7" y="234.5">PK6(ADC14/PCINT22)</text>
<text x="171.3" y="236.3">82</text>
<text x="68.1" y="243.3">21</text>
<text x="73.6" y="241.6">(SCK/PCINT1)PB1</text>
<text x="73.6" y="245.1">(MOSI/PCINT2)PB2</text>
<text x="68.1" y="246.9">22</text>
<text x="68.1" y="250.4">23</text>
<text x="73.6" y="248.6">(MISO/PCINT3)PB3</text>
<text x="164.4" y="248.6">PJ7</text>
<text x="171.3" y="250.4">78</text>
<text x="171.3" y="246.9">79</text>
<text x="68.1" y="253.9">24</text>
<text x="68.1" y="257.5">25</text>
<text x="73.6" y="252.2">(OC2A/PCINT4)PB4</text>
<text x="73.6" y="255.7">(OC1A/PCINT5)PB5</text>
<text x="154.2" y="255.7">PA1(AD1)</text>
<text x="154.2" y="252.2">PA0(AD0)</text>
<text x="171.3" y="257.5">76</text>
<text x="171.3" y="253.9">77</text>
<text x="68.1" y="261">26</text>
<text x="73.6" y="259.2">(OC1B/PCINT6)PB6</text>
<text x="73.6" y="262.7">(OC0A/OC1C/PCINT7)PB7</text>
<text x="154.2" y="262.7">PA3(AD3)</text>
<text x="154.2" y="259.2">PA2(AD2)</text>
<text x="171.3" y="261">75</text>
<text x="68.1" y="264.5">27</text>
<text x="68.1" y="268">28</text>
<text x="73.6" y="266.3">(T4)PH7</text>
<text x="73.6" y="269.8">(TOSC2)PG3</text>
<text x="154.2" y="269.8">PA5(AD5)</text>
<text x="154.2" y="266.3">PA4(AD4)</text>
<text x="171.3" y="268">73</text>
<text x="171.3" y="264.5">74</text>
<text x="68.1" y="271.6">29</text>
<text x="68.1" y="275.1">30</text>
<text x="73.6" y="273.3">(TOSC1)PG4</text>
<text x="154.2" y="273.3">PA6(AD6)</text>
<text x="171.3" y="275.1">71</text>
<text x="171.3" y="271.6">72</text>
<text x="73.6" y="276.9">RESET#</text>
<text x="154.2" y="276.9">PA7(AD7)</text>
<text x="154.6" y="280.4">PG2(ALE)</text>
<text x="171.3" y="278.6">70</text>
<text x="299.4" y="276.9">1</text>
<text x="299.4" y="280.4">2</text>
<text x="302.9" y="278.6">RST</text>
<text x="328.8" y="278.6">TXD0</text>
<text x="338.8" y="280.4">15</text>
<text x="338.8" y="276.9">16</text>
<text x="68.1" y="285.7">33</text>
<text x="73.6" y="287.4">XTAL2</text>
<text x="147.7" y="287.4">PJ5(PCINT14)</text>
<text x="147.7" y="283.9">PJ6(PCINT15)</text>
<text x="171.3" y="285.7">68</text>
<text x="171.3" y="282.2">69</text>
<text x="299.4" y="283.9">3</text>
<text x="299.4" y="287.4">4</text>
<text x="302.9" y="282.2">ADC</text>
<text x="302.9" y="285.7">EN</text>
<text x="327.1" y="285.7">GPIO5</text>
<text x="328.5" y="282.2">RXD0</text>
<text x="338.8" y="287.4">13</text>
<text x="338.8" y="283.9">14</text>
<text x="68.1" y="289.2">34</text>
<text x="68.1" y="292.7">35</text>
<text x="73.6" y="291">XTAL1</text>
<text x="147.7" y="291">PJ4(PCINT13)</text>
<text x="171.3" y="292.7">66</text>
<text x="171.3" y="289.2">67</text>
<text x="299.4" y="291">5</text>
<text x="302.9" y="289.2">GPIO16</text>
<text x="302.9" y="292.7">GPIO14</text>
<text x="327.1" y="292.7">GPIO0</text>
<text x="327.1" y="289.2">GPIO4</text>
<text x="338.8" y="291">12</text>
<text x="68.1" y="296.3">36</text>
<text x="68.1" y="299.8">37</text>
<text x="73.6" y="294.5">(ICP4)PL0</text>
<text x="73.6" y="298">(ICP5)PL1</text>
<text x="137.7" y="298">PJ2(XCK3/PCINT11)</text>
<text x="147.7" y="294.5">PJ3(PCINT12)</text>
<text x="171.3" y="299.8">64</text>
<text x="171.3" y="296.3">65</text>
<text x="299.4" y="294.5">6</text>
<text x="299.4" y="298">7</text>
<text x="302.9" y="296.3">GPIO12</text>
<text x="302.9" y="299.8">GPIO13</text>
<text x="325.1" y="299.8">GPIO15</text>
<text x="327.1" y="296.3">GPIO2</text>
<text x="338.8" y="298">10</text>
<text x="338.8" y="294.5">11</text>
<text x="68.1" y="303.3">38</text>
<text x="73.6" y="301.6">(T5)PL2</text>
<text x="73.6" y="305.1">(OC5A)PL3</text>
<text x="137.7" y="301.6">PJ1(TXD3/PCINT10)</text>
<text x="139.4" y="305.1">PJ0(RXD3/PCINT9)</text>
<text x="171.3" y="303.3">63</text>
<text x="68.1" y="306.8">39</text>
<text x="68.1" y="310.4">40</text>
<text x="73.6" y="308.6">(OC5B)PL4</text>
<text x="68.1" y="313.9">41</text>
<text x="68.1" y="317.4">42</text>
<text x="73.6" y="312.1">(OC5C)PL5</text>
<text x="73.6" y="315.7">PL6</text>
<text x="154.6" y="315.7">PC7(A15)</text>
<text x="171.3" y="317.4">59</text>
<text x="171.3" y="313.9">60</text>
<text x="313.6" y="316.5" transform="rotate(-90 313.6 316.5)">CS0</text>
<text x="317.1" y="316.5" transform="rotate(-90 317.1 316.5)">MISO</text>
<text x="320.7" y="316.5" transform="rotate(-90 320.7 316.5)">GPIO9</text>
<text x="324.2" y="316.5" transform="rotate(-90 324.2 316.5)">GPIO10</text>
<text x="327.7" y="316.5" transform="rotate(-90 327.7 316.5)">MOSI</text>
<text x="331.3" y="316.5" transform="rotate(-90 331.3 316.5)">SCLK</text>
<text x="68.1" y="321">43</text>
<text x="73.6" y="319.2">PL7</text>
<text x="73.6" y="322.7">(SCL/INT0)PD0</text>
<text x="154.6" y="322.7">PC5(A13)</text>
<text x="154.6" y="319.2">PC6(A14)</text>
<text x="171.3" y="321">58</text>
<text x="311.9" y="322" transform="rotate(-90 311.9 322)">17</text>
<text x="315.4" y="322" transform="rotate(-90 315.4 322)">18</text>
<text x="318.9" y="322" transform="rotate(-90 318.9 322)">19</text>
<text x="322.4" y="322" transform="rotate(-90 322.4 322)">20</text>
<text x="326" y="322" transform="rotate(-90 326 322)">21</text>
<text x="329.5" y="322" transform="rotate(-90 329.5 322)">22</text>
<text x="68.1" y="324.5">44</text>
<text x="68.1" y="328">45</text>
<text x="73.6" y="326.2">(SDA/INT1)PD1</text>
<text x="73.6" y="329.8">(RXD1/INT2)PD2</text>
<text x="154.6" y="329.8">PC3(A11)</text>
<text x="154.6" y="326.2">PC4(A12)</text>
<text x="171.3" y="328">56</text>
<text x="171.3" y="324.5">57</text>
<text x="68.1" y="331.5">46</text>
<text x="68.1" y="335.1">47</text>
<text x="73.6" y="333.3">(TXD1/INT3)PD3</text>
<text x="154.6" y="333.3">PC2(A10)</text>
<text x="171.3" y="335.1">54</text>
<text x="171.3" y="331.5">55</text>
<text x="68.1" y="338.6">48</text>
<text x="73.6" y="336.8">(ICP1)PD4</text>
<text x="73.6" y="340.4">(XCK1)PD5</text>
<text x="156.6" y="340.4">PC0(A8)</text>
<text x="156.6" y="336.8">PC1(A9)</text>
<text x="171.3" y="338.6">53</text>
<text x="68.1" y="342.1">49</text>
<text x="68.1" y="345.7">50</text>
<text x="73.6" y="343.9">(T1)PD6</text>
<text x="73.6" y="347.4">(T0)PD7</text>
<text x="152.6" y="347.4">PG0(WR#)</text>
<text x="153.3" y="343.9">PG1(RD#)</text>
<text x="171.3" y="345.7">51</text>
<text x="171.3" y="342.1">52</text>
</g>
<g font-size="3.2">
<text x="303.6" y="45.8">4</text>
<text x="303.6" y="52.8">2</text>
<text x="303.6" y="49.3">3</text>
<text x="303.6" y="55.7">1</text>
<text x="169" y="104.8" transform="rotate(-90 169 104.8)">GND</text>
<text x="167.2" y="108.3" transform="rotate(-90 167.2 108.3)">2</text>
<text x="73.7" y="125.2">1</text>
<text x="77.2" y="126.9">GND</text>
<text x="299.9" y="129.2" transform="rotate(-90 299.9 129.2)">15</text>
<text x="303" y="129.1" transform="rotate(-90 303 129.1)">14</text>
<text x="306.6" y="129.1" transform="rotate(-90 306.6 129.1)">13</text>
<text x="310.1" y="129.1" transform="rotate(-90 310.1 129.1)">12</text>
<text x="313.6" y="129.1" transform="rotate(-90 313.6 129.1)">11</text>
<text x="317.1" y="129.1" transform="rotate(-90 317.1 129.1)">10</text>
<text x="320.7" y="127.1" transform="rotate(-90 320.7 127.1)">9</text>
<text x="324.2" y="127.1" transform="rotate(-90 324.2 127.1)">8</text>
<text x="327.7" y="127.1" transform="rotate(-90 327.7 127.1)">7</text>
<text x="331.3" y="127.1" transform="rotate(-90 331.3 127.1)">6</text>
<text x="334.8" y="127.1" transform="rotate(-90 334.8 127.1)">5</text>
<text x="338.3" y="127.1" transform="rotate(-90 338.3 127.1)">4</text>
<text x="341.8" y="127.1" transform="rotate(-90 341.8 127.1)">3</text>
<text x="345.4" y="127.1" transform="rotate(-90 345.4 127.1)">2</text>
<text x="348.9" y="127.1" transform="rotate(-90 348.9 127.1)">1</text>
<text x="28.5" y="134">GND</text>
<text x="28.5" y="137.5">GND</text>
<text x="37.2" y="132.2">6</text>
<text x="37.2" y="135.7">5</text>
<text x="28.5" y="141">GND</text>
<text x="37.2" y="139.3">4</text>
<text x="162.5" y="178.1">GND</text>
<text x="171.3" y="176.3">99</text>
<text x="68.1" y="208.1">11</text>
<text x="73.6" y="209.8">GND</text>
<text x="171.3" y="239.8">81</text>
<text x="162.5" y="241.6">GND</text>
<text x="68.1" y="282.2">32</text>
<text x="73.6" y="283.9">GND</text>
<text x="330.1" y="303.3">GND</text>
<text x="338.8" y="301.6">9</text>
<text x="162.5" y="308.6">GND</text>
<text x="171.3" y="306.8">62</text>
</g>
<g font-size="3.2" fill="#f00">
<text x="100.7" y="125.2">16</text>
<text x="92.6" y="126.9">VCC</text>
<text x="171.3" y="172.8">100</text>
<text x="161" y="174.6">AVCC</text>
<text x="68.1" y="204.5">10</text>
<text x="73.6" y="206.3">VCC</text>
<text x="163.2" y="245.1">VCC</text>
<text x="171.3" y="243.3">80</text>
<text x="68.1" y="278.6">31</text>
<text x="73.6" y="280.4">VCC</text>
<text x="299.4" y="301.6">8</text>
<text x="302.9" y="303.3">VCC</text>
<text x="171.3" y="310.4">61</text>
<text x="163.2" y="312.1">VCC</text>
</g>
<text font-size="2.5" fill="#000080" x="22" y="155.9" transform="rotate(-90 22 155.9)">TypeB-FemaleConnector</text>
<text font-size="1.4" fill="#238d23" x="70.2" y="38.4" transform="rotate(-90 70.2 38.4)">1</text>
</svg>
